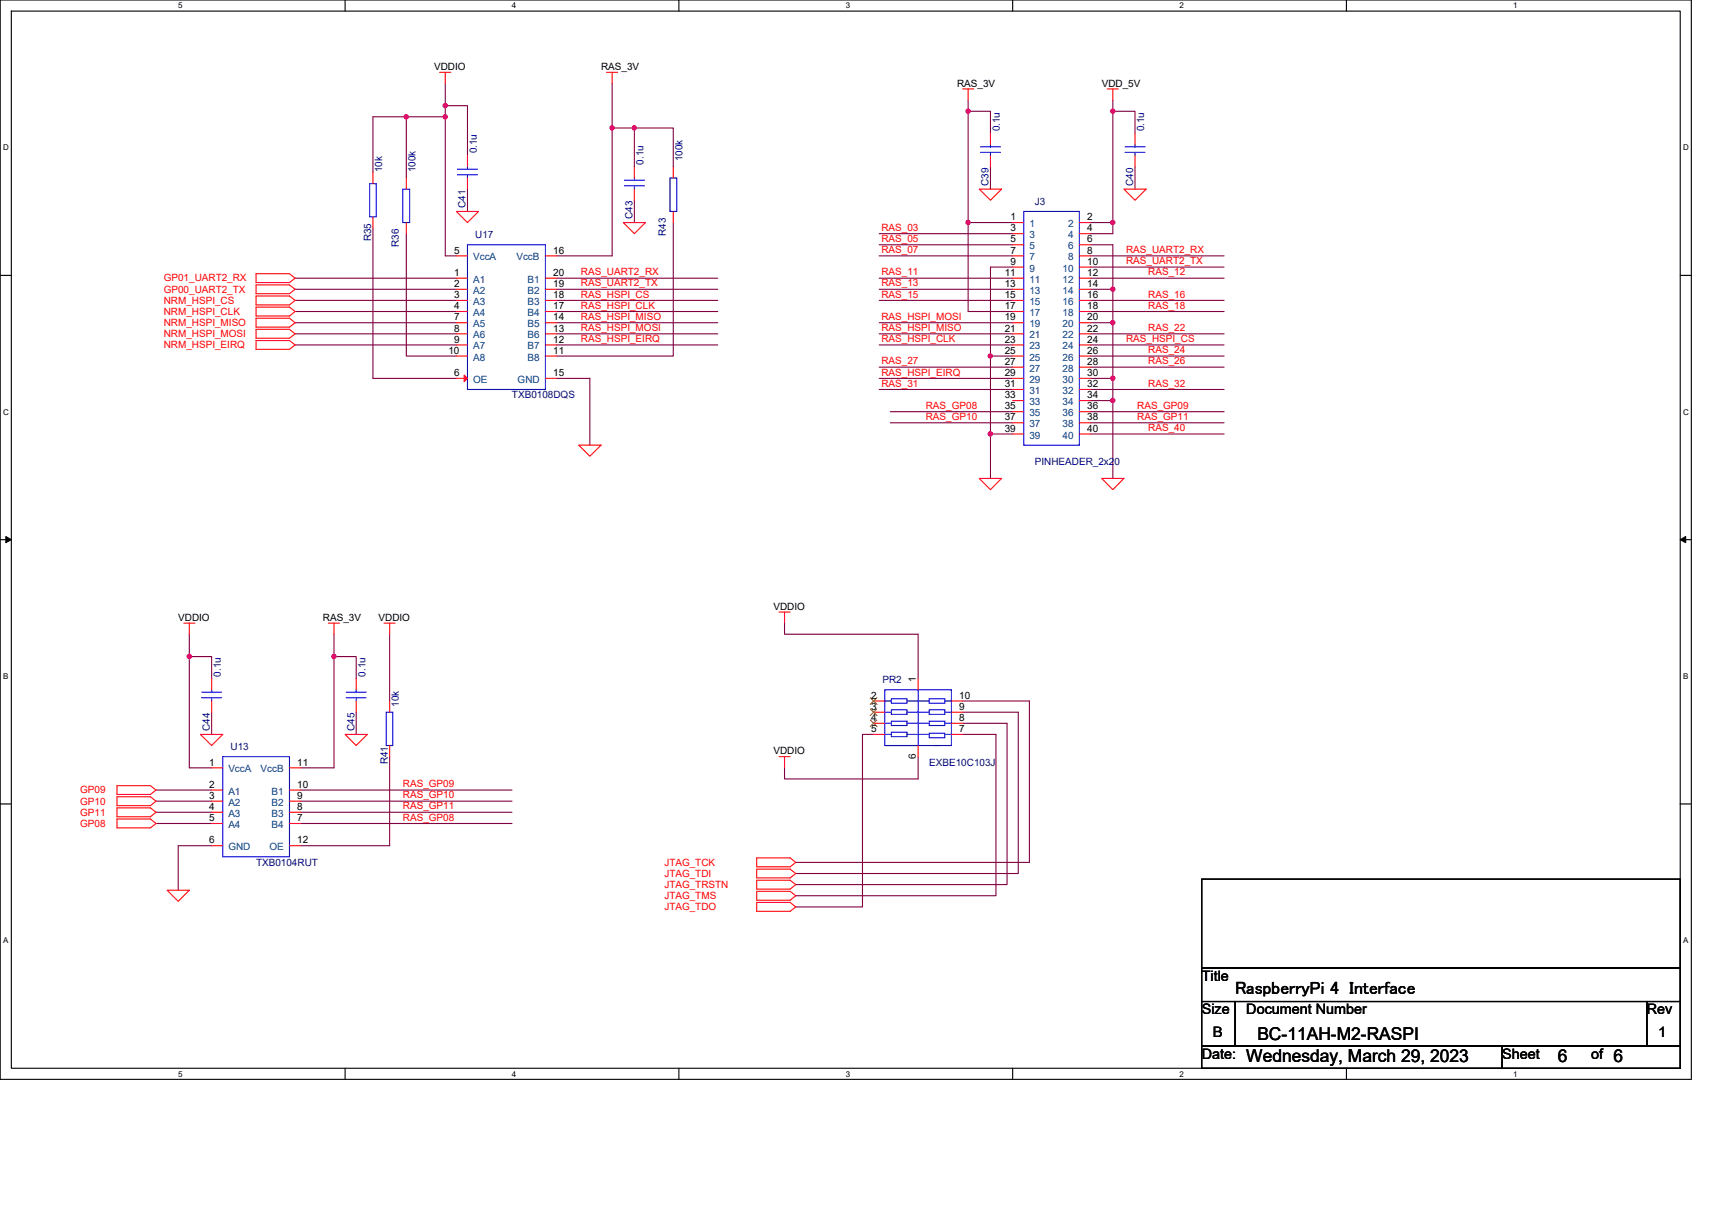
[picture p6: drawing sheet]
<svg xmlns="http://www.w3.org/2000/svg" width="297mm" height="210mm" viewBox="0 0 297 210" stroke-linecap="round" stroke-linejoin="round" font-family="sans-serif">
<path d="M0 0h293.5v187.2h-293.5zM2 1.9h289.5v183.4h-289.5z" fill="none" stroke="#000" stroke-width=".19"/>
<g fill="#fff">
<path d="M30.9 .2h.8v1.6h-.8z"/>
<path d="M30.9 185.5h.8v1.6h-.8z"/>
</g>
<path d="M59.9 0v1.9M59.9 185.3v1.9" fill="none" stroke="#000" stroke-width=".19"/>
<g fill="#fff">
<path d="M88.8 .2h.8v1.6h-.8z"/>
<path d="M88.8 185.5h.8v1.6h-.8z"/>
</g>
<path d="M117.8 0v1.9M117.8 185.3v1.9" fill="none" stroke="#000" stroke-width=".19"/>
<g fill="#fff">
<path d="M146.7 .2h.8v1.6h-.8z"/>
<path d="M146.7 185.5h.8v1.6h-.8z"/>
</g>
<path d="M175.7 0v1.9M175.7 185.3v1.9" fill="none" stroke="#000" stroke-width=".19"/>
<g fill="#fff">
<path d="M204.7 .2h.7v1.6h-.7z"/>
<path d="M204.7 185.5h.7v1.6h-.7z"/>
</g>
<path d="M233.6 0v1.9M233.6 185.3v1.9" fill="none" stroke="#000" stroke-width=".19"/>
<g fill="#fff">
<path d="M262.6 .2h.7v1.6h-.7z"/>
<path d="M262.6 185.5h.7v1.6h-.7z"/>
<path d="M.5 24.8h1v1.6h-1z"/>
<path d="M292 24.8h1v1.6h-1z"/>
<path d="M.5 70.7h1v1.5h-1z"/>
<path d="M292 70.7h1v1.5h-1z"/>
</g>
<path d="M0 47.8h2M291.5 47.8h2" fill="none" stroke="#000" stroke-width=".19"/>
<g fill="#fff">
<path d="M.5 116.5h.9v1.6h-.9z"/>
<path d="M292 116.5h.9v1.6h-.9z"/>
</g>
<path d="M0 93.6h2M291.5 93.6h2" fill="none" stroke="#000" stroke-width=".19"/>
<path d="M1 93.1l1 .5-1 .5zM291.5 93.6l1-.5v1z" fill="#000" stroke="#000" stroke-width=".17"/>
<g fill="#fff">
<path d="M.5 162.4h.9v1.5h-.9z"/>
<path d="M292 162.4h.9v1.5h-.9z"/>
</g>
<path d="M0 139.5h2M291.5 139.5h2M208.5 152.5h83v15.4h-83zM208.5 167.9h83v5.8h-83zM208.5 173.7h5.8v7.8h-5.8zM214.3 173.7h71.4v7.8h-71.4zM285.7 173.7h5.8v7.8h-5.8zM208.5 181.5h52.1v3.8h-52.1zM260.6 181.5h30.9v3.8h-30.9z" fill="none" stroke="#000" stroke-width=".19"/>
<g fill="none" stroke="#800040" stroke-width=".19">
<path d="M77.3 14.5v3.8M77.3 18.3h3.8v8.7M77.3 18.3v2M106.2 14.5v7.7M168 19.3v19.3M168 19.3h3.8v3.9M168 17.4v1.9M193.1 19.3h3.8v3.9M193.1 17.4v1.9M193.1 19.3v19.3M64.7 39.6v26h14.5M70.5 20.3h-5.8v9.6"/>
<path d="M70.5 20.3h6.8M70.5 20.3v10.6M77.3 20.3v24.1h1.9M81.1 32.8v3.9M106.2 22.2v22.2h-9.6M106.2 22.2h3.9v6.8M110.1 34.7v3.9M110.1 22.2h6.7v6.8M116.8 38.6v23.2h-20.2M168 38.6h7.7M168 38.6v15.4h7.7M171.8 29v3.8"/>
<path d="M189.2 38.6h3.9M193.1 38.6v1.9h-3.9M196.9 29v3.8M51.2 52.1h28M51.2 50.2h28M51.2 56h28M51.2 57.9h28M51.2 59.8h28M51.2 54h28M51.2 48.3h28M70.5 40.5v21.3h8.7M96.6 57.9h27.9"/>
<path d="M96.6 59.8h27.9M96.6 48.3h27.9M96.6 50.2h27.9M96.6 52.1h27.9M96.6 54h27.9M96.6 56h27.9M152.5 40.5h23.2M152.5 42.5h23.2M152.5 44.4h23.2M152.5 48.3h23.2M152.5 50.2h23.2M152.5 52.1h23.2"/>
<path d="M152.5 56h23.2M152.5 57.9h23.2M152.5 59.8h23.2M175.7 46.3h-3.9v15.5M189.2 42.5h3.9v7.7M189.2 50.2h3.9M189.2 56h3.9M189.2 44.4h23.2M189.2 46.3h23.2M189.2 59.8h23.2M189.2 48.3h23.2M189.2 52.1h23.2"/>
<path d="M189.2 54h23.2M189.2 57.9h23.2M193.1 50.2v5.8M193.1 56v9.6M96.6 65.6h5.7v11.6M152.5 65.6h23.2M152.5 63.7h23.2M152.5 67.6h23.2M154.5 73.3h21.2M154.5 71.4h21.2M171.8 75.3v7.7M171.8 61.8v13.5"/>
<path d="M171.8 75.3h3.9M171.8 61.8h3.9M189.2 69.5h3.9M189.2 65.6h3.9M189.2 73.3h23.2M189.2 71.4h23.2M189.2 61.8h23.2M189.2 63.7h23.2M189.2 67.6h23.2M189.2 75.3h23.2M193.1 69.5v13.5M193.1 65.6v3.9"/>
<path d="M32.8 110v3.9M32.8 113.9h3.9v3.9M32.8 113.9v19.3h3.9M58 110v3.9M58 113.9h3.8v3.9M58 113.9v19.3h-5.8M67.6 110v11.6M136.1 108.1v1.9h23.2v7.8M27.1 137.1h9.6M27.1 139h9.6M36.7 123.5v3.9M52.2 137.1h36.6"/>
<path d="M52.2 139h36.6M61.8 123.5v3.9M67.6 131.3v15.4h-15.4M151.6 127.4h-2v29.9h-11.5M159.3 131.3v3.8h-23.2v-1.9M167 121.6h11.6v28h-40.5M167 123.5h9.7v28h-38.6M167 125.5h7.7v28h-36.6M167 127.4h5.8v28h-34.7M27.1 140.9h9.6M27.1 142.9h9.6M36.7 146.7h-5.8v7.7"/>
<path d="M52.2 140.9h36.6M52.2 142.9h36.6"/>
</g>
<g fill="#f0f" stroke="#f0f" stroke-width=".19">
<circle cx="171.8" cy="75.3" r=".38"/>
<circle cx="171.8" cy="61.8" r=".38"/>
<circle cx="193.1" cy="50.2" r=".38"/>
<circle cx="193.1" cy="65.6" r=".38"/>
<circle cx="193.1" cy="56" r=".38"/>
<circle cx="193.1" cy="69.5" r=".38"/>
<circle cx="168" cy="38.6" r=".38"/>
<circle cx="193.1" cy="38.6" r=".38"/>
<circle cx="193.1" cy="19.3" r=".38"/>
<circle cx="168" cy="19.3" r=".38"/>
<circle cx="106.2" cy="22.2" r=".38"/>
<circle cx="77.2" cy="18.3" r=".38"/>
<circle cx="57.9" cy="113.9" r=".38"/>
<circle cx="32.8" cy="113.9" r=".38"/>
<circle cx="110" cy="22.2" r=".38"/>
<circle cx="77.2" cy="20.3" r=".38"/>
<circle cx="70.5" cy="20.3" r=".38"/>
</g>
<g fill="none" stroke="#f00" stroke-width=".19">
<path d="M76.3 12.6h1.9M77.3 12.6v1.9M105.2 12.6h2M106.2 12.6v1.9M167 15.4h1.9M168 15.4v2M192.1 15.4h1.9M193.1 15.4v2M64.7 29.9v2M64.7 37.6v2M70.5 30.9v1.9M70.5 38.6v1.9"/>
<path d="M79.2 36.7h3.8l-1.9 1.9zM81.1 27v2M81.1 30.9v1.9M108.1 38.6h3.9l-1.9 1.9zM110.1 29v1.9M110.1 32.8v1.9M116.8 29v1.9M116.8 36.7v1.9M169.9 32.8h3.9l-2 1.9zM171.8 23.2v1.9M171.8 27v2M175.7 38.6h1.9"/>
<path d="M187.3 38.6h1.9M195 32.8h3.9l-2 1.9zM196.9 23.2v1.9M196.9 27v2M44.4 47.5h5.8l1 .8-1 .7h-5.8zM44.4 49.4h5.8l1 .8-1 .7h-5.8zM44.4 57.1h5.8l1 .8-1 .8h-5.8zM44.4 55.2h5.8l1 .8-1 .7h-5.8zM44.4 53.3h5.8l1 .7-1 .8h-5.8zM44.4 59.1h5.8l1 .7-1 .8h-5.8zM44.4 51.4h5.8l1 .7-1 .8h-5.8zM79.2 44.4h1.9"/>
<path d="M79.2 50.2h1.9M79.2 54h1.9M79.2 57.9h1.9M79.2 48.3h1.9M79.2 52.1h1.9M79.2 56h1.9M79.2 59.8h1.9M94.6 48.3h2M94.6 52.1h2M94.6 56h2M94.6 59.8h2M94.6 44.4h2"/>
<path d="M94.6 50.2h2M94.6 54h2M94.6 57.9h2M175.7 40.5h1.9M175.7 42.5h1.9M175.7 44.4h1.9M175.7 46.3h1.9M175.7 48.3h1.9M175.7 50.2h1.9M175.7 52.1h1.9M175.7 54h1.9M175.7 56h1.9"/>
<path d="M175.7 57.9h1.9M175.7 59.8h1.9M187.3 40.5h1.9M187.3 42.5h1.9M187.3 44.4h1.9M187.3 46.3h1.9M187.3 48.3h1.9M187.3 50.2h1.9M187.3 52.1h1.9M187.3 54h1.9M187.3 56h1.9M187.3 57.9h1.9"/>
<path d="M187.3 59.8h1.9M79.2 61.8h1.9M79.2 65.6h1.9M94.6 65.6h2M94.6 61.8h2M100.4 77.2h3.9l-2 1.9zM175.7 61.8h1.9M175.7 63.7h1.9M175.7 65.6h1.9M175.7 67.6h1.9M175.7 69.5h1.9M175.7 71.4h1.9"/>
<path d="M175.7 73.3h1.9M175.7 75.3h1.9M187.3 61.8h1.9M187.3 63.7h1.9M187.3 65.6h1.9M187.3 67.6h1.9M187.3 69.5h1.9M187.3 71.4h1.9M187.3 73.3h1.9M187.3 75.3h1.9M169.9 83h3.9l-2 1.9zM191.2 83h3.8l-1.9 1.9z"/>
<path d="M31.9 108.1h1.9M32.8 108.1v1.9M36.7 117.8v1.9M57 108.1h1.9M58 108.1v1.9M61.8 117.8v1.9M66.6 108.1h2M67.6 108.1v1.9M135.2 106.2h1.9M136.1 106.2v1.9M159.3 117.8v1.9M20.3 136.3h5.8l1 .8-1 .7h-5.8z"/>
<path d="M20.3 138.2h5.8l1 .8-1 .8h-5.8zM34.8 127.4h3.8l-1.9 1.9zM36.7 133.2h1.9M36.7 137.1h1.9M36.7 139h1.9M36.7 121.6v1.9M50.2 139h2M50.2 137.1h2M50.2 133.2h2M59.9 127.4h3.8l-1.9 1.9zM61.8 121.6v1.9M67.6 121.6v1.9"/>
<path d="M67.6 129.3v2M135.2 131.3h1.9M136.1 131.3v1.9M151.6 121.6h1.9M151.6 123.5h1.9M151.6 125.5h1.9M151.6 127.4h1.9M159.3 129.3v2M165.1 127.4h1.9M165.1 125.5h1.9M165.1 123.5h1.9M165.1 121.6h1.9"/>
<path d="M20.3 140.1h5.8l1 .8-1 .8h-5.8zM20.3 142.1h5.8l1 .8-1 .7h-5.8zM29 154.4h3.8l-1.9 2zM36.7 140.9h1.9M36.7 142.9h1.9M36.7 146.7h1.9M50.2 146.7h2M50.2 142.9h2M50.2 140.9h2M131.3 152.7h5.8l1 .8-1 .7h-5.8zM131.3 150.8h5.8l1 .7-1 .8h-5.8zM131.3 154.6h5.8l1 .8-1 .8h-5.8z"/>
<path d="M131.3 148.8h5.8l1 .8-1 .8h-5.8zM131.3 156.5h5.8l1 .8-1 .8h-5.8z"/>
</g>
<g fill="none" stroke="#00f" stroke-width=".19">
<path d="M64.1 31.9h1.2v5.7h-1.2zM69.9 32.8h1.2v5.8h-1.2zM79.4 30.3h3.4M79.4 29.3h3.4M81.1 29v.3M81.1 30.3v.6M108.3 32.2h3.5M108.3 31.3h3.5M110.1 30.9v.4M110.1 32.2v.6M116.2 30.9h1.2v5.8h-1.2zM170.1 26.4h3.5"/>
<path d="M170.1 25.5h3.5M171.8 25.1v.4M171.8 26.4v.6M177.6 36.7h9.7v40.5h-9.7zM195.2 26.4h3.5M195.2 25.5h3.5M196.9 25.1v.4M196.9 26.4v.6M81.1 42.5h13.5v25.1h-13.5zM36.7 119.7v.4M61.8 119.7v.4M153.5 119.7h11.6v9.6h-11.6z"/>
<path d="M159.3 119.7v9.6h-5.8M35 121h3.5M35 120.1h3.5M36.7 121v.6M38.6 131.3h11.6v17.3h-11.6zM60.1 121h3.4M60.1 120.1h3.4M61.8 121v.6M67 123.5h1.2v5.8h-1.2zM153.5 121.6h1.2M153.5 123.5h1.2M153.5 125.5h1.2"/>
<path d="M153.5 127.4h1.2M154.7 121.2h2.7v.8h-2.7zM154.7 123.1h2.7v.8h-2.7zM154.7 125.1h2.7v.8h-2.7zM154.7 127h2.7v.8h-2.7zM157.4 123.5h3.8M157.4 125.5h3.8M157.4 127.4h3.8M157.6 121.6h3.6M161.2 121.2h2.7v.8h-2.7zM161.2 127.2h2.7v.8h-2.7zM161.2 125.1h2.7v.8h-2.7z"/>
<path d="M161.2 123.1h2.7v.8h-2.7zM162 129.3h1.1M163.9 127.4h1.2M163.9 125.5h1.2M163.9 123.5h1.2M163.9 121.6h1.2"/>
</g>
<path d="M151 121l1.2 1.2M151 123l1.2 1.1M151 124.9l1.2 1.2M152.1 121l-1.1 1.2M152.1 123l-1.1 1.1M152.1 124.9l-1.1 1.2" fill="none" stroke="#804000" stroke-width=".17"/>
<path d="M80.5 65.1l.6 .5-.6 .6z" fill="#f00" stroke="#f00" stroke-width=".19"/>
<g font-size="3.1">
<text x="214.3" y="172.5">RaspberryPi 4 Interface</text>
<text x="216.2" y="184.2">Wednesday, March 29, 2023</text>
<text x="218.2" y="180.3">BC-11AH-M2-RASPI</text>
<text x="270.3" y="184.2">6</text>
<text x="279.9" y="184.2">6</text>
</g>
<g font-size="2.5">
<text x="208.5" y="170.2">Title</text>
<text x="208.5" y="176">Size</text>
<text x="210.5" y="179.8">B</text>
<text x="216.2" y="176">Document Number</text>
<text x="285.7" y="176">Rev</text>
<text x="287.7" y="179.8">1</text>
<text x="208.5" y="183.7">Date:</text>
<text x="260.6" y="183.7">Sheet</text>
<text x="276.1" y="183.7">of</text>
</g>
<g font-size="1.7">
<text x="75.3" y="12.1">VDDIO</text>
<text x="104.3" y="12.1">RAS_3V</text>
<text x="166" y="15">RAS_3V</text>
<text x="191.2" y="15">VDD_5V</text>
<text x="175.3" y="38.2">1</text>
<text x="175.3" y="40.1">3</text>
<text x="188.6" y="38.2">2</text>
<text x="188.6" y="40.1">4</text>
<text x="78.8" y="44">5</text>
<text x="78.8" y="47.9">1</text>
<text x="96" y="44">16</text>
<text x="96" y="47.9">20</text>
<text x="174.3" y="47.9">11</text>
<text x="175.3" y="42.1">5</text>
<text x="175.3" y="44">7</text>
<text x="175.3" y="45.9">9</text>
<text x="188.6" y="42.1">6</text>
<text x="188.6" y="44">8</text>
<text x="188.6" y="45.9">10</text>
<text x="188.6" y="47.9">12</text>
<text x="78.8" y="49.8">2</text>
<text x="78.8" y="53.6">4</text>
<text x="78.8" y="51.7">3</text>
<text x="96" y="51.7">18</text>
<text x="96" y="49.8">19</text>
<text x="96" y="53.6">17</text>
<text x="174.3" y="49.8">13</text>
<text x="174.3" y="51.7">15</text>
<text x="174.3" y="53.6">17</text>
<text x="188.6" y="49.8">14</text>
<text x="188.6" y="51.7">16</text>
<text x="188.6" y="53.6">18</text>
<text x="78.8" y="57.5">8</text>
<text x="78.8" y="55.6">7</text>
<text x="78.8" y="59.4">9</text>
<text x="96" y="55.6">14</text>
<text x="96" y="59.4">12</text>
<text x="96" y="57.5">13</text>
<text x="174.3" y="55.6">19</text>
<text x="174.3" y="57.5">21</text>
<text x="174.3" y="59.4">23</text>
<text x="188.6" y="55.6">20</text>
<text x="188.6" y="57.5">22</text>
<text x="188.6" y="59.4">24</text>
<text x="77.8" y="61.4">10</text>
<text x="78.8" y="65.2">6</text>
<text x="96" y="65.2">15</text>
<text x="96" y="61.4">11</text>
<text x="174.3" y="61.4">25</text>
<text x="174.3" y="63.3">27</text>
<text x="174.3" y="65.2">29</text>
<text x="188.6" y="61.4">26</text>
<text x="188.6" y="63.3">28</text>
<text x="188.6" y="65.2">30</text>
<text x="174.3" y="67.2">31</text>
<text x="174.3" y="69.1">33</text>
<text x="174.3" y="71">35</text>
<text x="188.6" y="67.2">32</text>
<text x="188.6" y="69.1">34</text>
<text x="188.6" y="71">36</text>
<text x="174.3" y="72.9">37</text>
<text x="174.3" y="74.9">39</text>
<text x="188.6" y="72.9">38</text>
<text x="188.6" y="74.9">40</text>
<text x="30.9" y="107.7">VDDIO</text>
<text x="56" y="107.7">RAS_3V</text>
<text x="65.7" y="107.7">VDDIO</text>
<text x="134.2" y="105.8">VDDIO</text>
<text x="158.9" y="118.3" transform="rotate(-90 158.9 118.3)">1</text>
<text x="151.2" y="121.2">2</text>
<text x="151.2" y="123.1">3</text>
<text x="151.2" y="125.1">4</text>
<text x="166.4" y="125.1">8</text>
<text x="166.4" y="123.1">9</text>
<text x="166.4" y="121.2">10</text>
<text x="134.2" y="130.9">VDDIO</text>
<text x="151.2" y="127">5</text>
<text x="158.9" y="131.6" transform="rotate(-90 158.9 131.6)">6</text>
<text x="166.4" y="127">7</text>
<text x="36.3" y="132.8">1</text>
<text x="36.3" y="136.7">2</text>
<text x="51.6" y="132.8">11</text>
<text x="51.6" y="136.7">10</text>
<text x="36.3" y="138.6">3</text>
<text x="36.3" y="140.5">4</text>
<text x="36.3" y="142.5">5</text>
<text x="51.6" y="142.5">7</text>
<text x="51.6" y="140.5">8</text>
<text x="51.6" y="138.6">9</text>
<text x="36.3" y="146.3">6</text>
<text x="51.6" y="146.3">12</text>
</g>
<g font-size="1.7" fill="#000080">
<text x="173.5" y="22.8" transform="rotate(-90 173.5 22.8)">0.1u</text>
<text x="198.5" y="22.8" transform="rotate(-90 198.5 22.8)">0.1u</text>
<text x="66.3" y="29.9" transform="rotate(-90 66.3 29.9)">10k</text>
<text x="72.1" y="29.9" transform="rotate(-90 72.1 29.9)">100k</text>
<text x="82.7" y="26.6" transform="rotate(-90 82.7 26.6)">0.1u</text>
<text x="111.7" y="28.6" transform="rotate(-90 111.7 28.6)">0.1u</text>
<text x="118.4" y="28" transform="rotate(-90 118.4 28)">100k</text>
<text x="171.5" y="32.2" transform="rotate(-90 171.5 32.2)">C39</text>
<text x="179.6" y="35.5">J3</text>
<text x="196.6" y="32.2" transform="rotate(-90 196.6 32.2)">C40</text>
<text x="64.4" y="41.9" transform="rotate(-90 64.4 41.9)">R35</text>
<text x="80.8" y="36.1" transform="rotate(-90 80.8 36.1)">C41</text>
<text x="82.5" y="41.3">U17</text>
<text x="109.7" y="38" transform="rotate(-90 109.7 38)">C43</text>
<text x="115.5" y="40.9" transform="rotate(-90 115.5 40.9)">R43</text>
<text x="69.2" y="42.8" transform="rotate(-90 69.2 42.8)">R36</text>
<text x="88.8" y="69.1">TXB0108DQS</text>
<text x="179.6" y="80.7">PINHEADER_2x20</text>
<text x="38.3" y="117.4" transform="rotate(-90 38.3 117.4)">0.1u</text>
<text x="63.4" y="117.4" transform="rotate(-90 63.4 117.4)">0.1u</text>
<text x="153.1" y="118.5">PR2</text>
<text x="69.2" y="122.6" transform="rotate(-90 69.2 122.6)">10k</text>
<text x="36.4" y="126.8" transform="rotate(-90 36.4 126.8)">C44</text>
<text x="40" y="130.1">U13</text>
<text x="61.5" y="126.8" transform="rotate(-90 61.5 126.8)">C45</text>
<text x="67.3" y="132.6" transform="rotate(-90 67.3 132.6)">R41</text>
<text x="161.2" y="132.8">EXBE10C103J</text>
<text x="44.4" y="150.2">TXB0104RUT</text>
</g>
<g font-size="1.7" fill="#f00">
<text x="152.9" y="40">RAS_03</text>
<text x="152.9" y="42">RAS_05</text>
<text x="100.8" y="47.8">RAS_UART2_RX</text>
<text x="152.9" y="43.9">RAS_07</text>
<text x="152.9" y="47.8">RAS_11</text>
<text x="195.4" y="43.9">RAS_UART2_RX</text>
<text x="195.4" y="45.8">RAS_UART2_TX</text>
<text x="199.2" y="47.8">RAS_12</text>
<text x="28.4" y="48.8">GP01_UART2_RX</text>
<text x="28.4" y="50.8">GP00_UART2_TX</text>
<text x="28.4" y="52.7">NRM_HSPI_CS</text>
<text x="100.8" y="49.7">RAS_UART2_TX</text>
<text x="100.8" y="51.6">RAS_HSPI_CS</text>
<text x="100.8" y="53.6">RAS_HSPI_CLK</text>
<text x="152.9" y="49.7">RAS_13</text>
<text x="152.9" y="51.6">RAS_15</text>
<text x="199.2" y="51.6">RAS_16</text>
<text x="199.2" y="53.6">RAS_18</text>
<text x="28.4" y="58.5">NRM_HSPI_MOSI</text>
<text x="28.4" y="56.6">NRM_HSPI_MISO</text>
<text x="28.4" y="54.6">NRM_HSPI_CLK</text>
<text x="100.8" y="57.4">RAS_HSPI_MOSI</text>
<text x="100.8" y="59.4">RAS_HSPI_EIRQ</text>
<text x="100.8" y="55.5">RAS_HSPI_MISO</text>
<text x="152.9" y="55.5">RAS_HSPI_MOSI</text>
<text x="152.9" y="57.4">RAS_HSPI_MISO</text>
<text x="152.9" y="59.4">RAS_HSPI_CLK</text>
<text x="195.4" y="59.4">RAS_HSPI_CS</text>
<text x="199.2" y="57.4">RAS_22</text>
<text x="28.4" y="60.4">NRM_HSPI_EIRQ</text>
<text x="152.9" y="65.2">RAS_HSPI_EIRQ</text>
<text x="152.9" y="63.2">RAS_27</text>
<text x="199.2" y="61.3">RAS_24</text>
<text x="199.2" y="63.2">RAS_26</text>
<text x="152.9" y="67.1">RAS_31</text>
<text x="160.6" y="70.9">RAS_GP08</text>
<text x="197.3" y="70.9">RAS_GP09</text>
<text x="199.2" y="67.1">RAS_32</text>
<text x="160.6" y="72.9">RAS_GP10</text>
<text x="197.3" y="72.9">RAS_GP11</text>
<text x="199.2" y="74.8">RAS_40</text>
<text x="13.9" y="137.6">GP09</text>
<text x="69.9" y="136.6">RAS_GP09</text>
<text x="13.9" y="139.6">GP10</text>
<text x="13.9" y="141.5">GP11</text>
<text x="13.9" y="143.4">GP08</text>
<text x="69.9" y="138.5">RAS_GP10</text>
<text x="69.9" y="140.4">RAS_GP11</text>
<text x="69.9" y="142.4">RAS_GP08</text>
<text x="115.3" y="154.1">JTAG_TRSTN</text>
<text x="115.3" y="152.1">JTAG_TDI</text>
<text x="115.3" y="156">JTAG_TMS</text>
<text x="115.3" y="150.2">JTAG_TCK</text>
<text x="115.3" y="157.9">JTAG_TDO</text>
</g>
<g font-size="1.7" fill="#004080">
<text x="178.6" y="39.4">1</text>
<text x="178.6" y="41.3">3</text>
<text x="185.3" y="39.4">2</text>
<text x="185.3" y="41.3">4</text>
<text x="82.1" y="45.2">VccA</text>
<text x="89.6" y="45.2">VccB</text>
<text x="178.6" y="43.2">5</text>
<text x="178.6" y="45.2">7</text>
<text x="178.6" y="47.1">9</text>
<text x="184.4" y="47.1">10</text>
<text x="185.3" y="43.2">6</text>
<text x="185.3" y="45.2">8</text>
<text x="82.1" y="51">A2</text>
<text x="82.1" y="49">A1</text>
<text x="82.1" y="52.9">A3</text>
<text x="91.5" y="49">B1</text>
<text x="91.5" y="52.9">B3</text>
<text x="91.5" y="51">B2</text>
<text x="178.6" y="49">11</text>
<text x="178.6" y="51">13</text>
<text x="178.6" y="52.9">15</text>
<text x="184.4" y="49">12</text>
<text x="184.4" y="51">14</text>
<text x="184.4" y="52.9">16</text>
<text x="82.1" y="54.8">A4</text>
<text x="82.1" y="58.7">A6</text>
<text x="82.1" y="56.8">A5</text>
<text x="91.5" y="56.8">B5</text>
<text x="91.5" y="54.8">B4</text>
<text x="91.5" y="58.7">B6</text>
<text x="178.6" y="54.8">17</text>
<text x="178.6" y="56.8">19</text>
<text x="178.6" y="58.7">21</text>
<text x="184.4" y="54.8">18</text>
<text x="184.4" y="56.8">20</text>
<text x="184.4" y="58.7">22</text>
<text x="82.1" y="62.5">A8</text>
<text x="82.1" y="60.6">A7</text>
<text x="91.5" y="60.6">B7</text>
<text x="91.5" y="62.5">B8</text>
<text x="178.6" y="60.6">23</text>
<text x="178.6" y="62.5">25</text>
<text x="178.6" y="64.5">27</text>
<text x="184.4" y="60.6">24</text>
<text x="184.4" y="62.5">26</text>
<text x="184.4" y="64.5">28</text>
<text x="82.1" y="66.4">OE</text>
<text x="89.8" y="66.4">GND</text>
<text x="178.6" y="66.4">29</text>
<text x="178.6" y="68.3">31</text>
<text x="178.6" y="70.3">33</text>
<text x="184.4" y="66.4">30</text>
<text x="184.4" y="68.3">32</text>
<text x="184.4" y="70.3">34</text>
<text x="178.6" y="72.2">35</text>
<text x="178.6" y="74.1">37</text>
<text x="178.6" y="76.1">39</text>
<text x="184.4" y="72.2">36</text>
<text x="184.4" y="74.1">38</text>
<text x="184.4" y="76.1">40</text>
<text x="39.6" y="134">VccA</text>
<text x="39.6" y="137.8">A1</text>
<text x="45.2" y="134">VccB</text>
<text x="47.1" y="137.8">B1</text>
<text x="39.6" y="139.8">A2</text>
<text x="39.6" y="141.7">A3</text>
<text x="39.6" y="143.6">A4</text>
<text x="47.1" y="143.6">B4</text>
<text x="47.1" y="141.7">B3</text>
<text x="47.1" y="139.8">B2</text>
<text x="39.6" y="147.5">GND</text>
<text x="46.7" y="147.5">OE</text>
</g>
<g font-size="1.4">
<text x="30.9" y="1.5">5</text>
<text x="88.8" y="1.5">4</text>
<text x="146.7" y="1.5">3</text>
<text x="204.7" y="1.5">2</text>
<text x="262.6" y="1.5">1</text>
<text x=".5" y="26.1">D</text>
<text x="292" y="26.1">D</text>
<text x=".5" y="71.9">C</text>
<text x="292" y="71.9">C</text>
<text x=".5" y="117.8">B</text>
<text x="292" y="117.8">B</text>
<text x=".5" y="163.6">A</text>
<text x="292" y="163.6">A</text>
<text x="30.9" y="186.8">5</text>
<text x="88.8" y="186.8">4</text>
<text x="146.7" y="186.8">3</text>
<text x="204.7" y="186.8">2</text>
<text x="262.6" y="186.8">1</text>
</g>
</svg>
